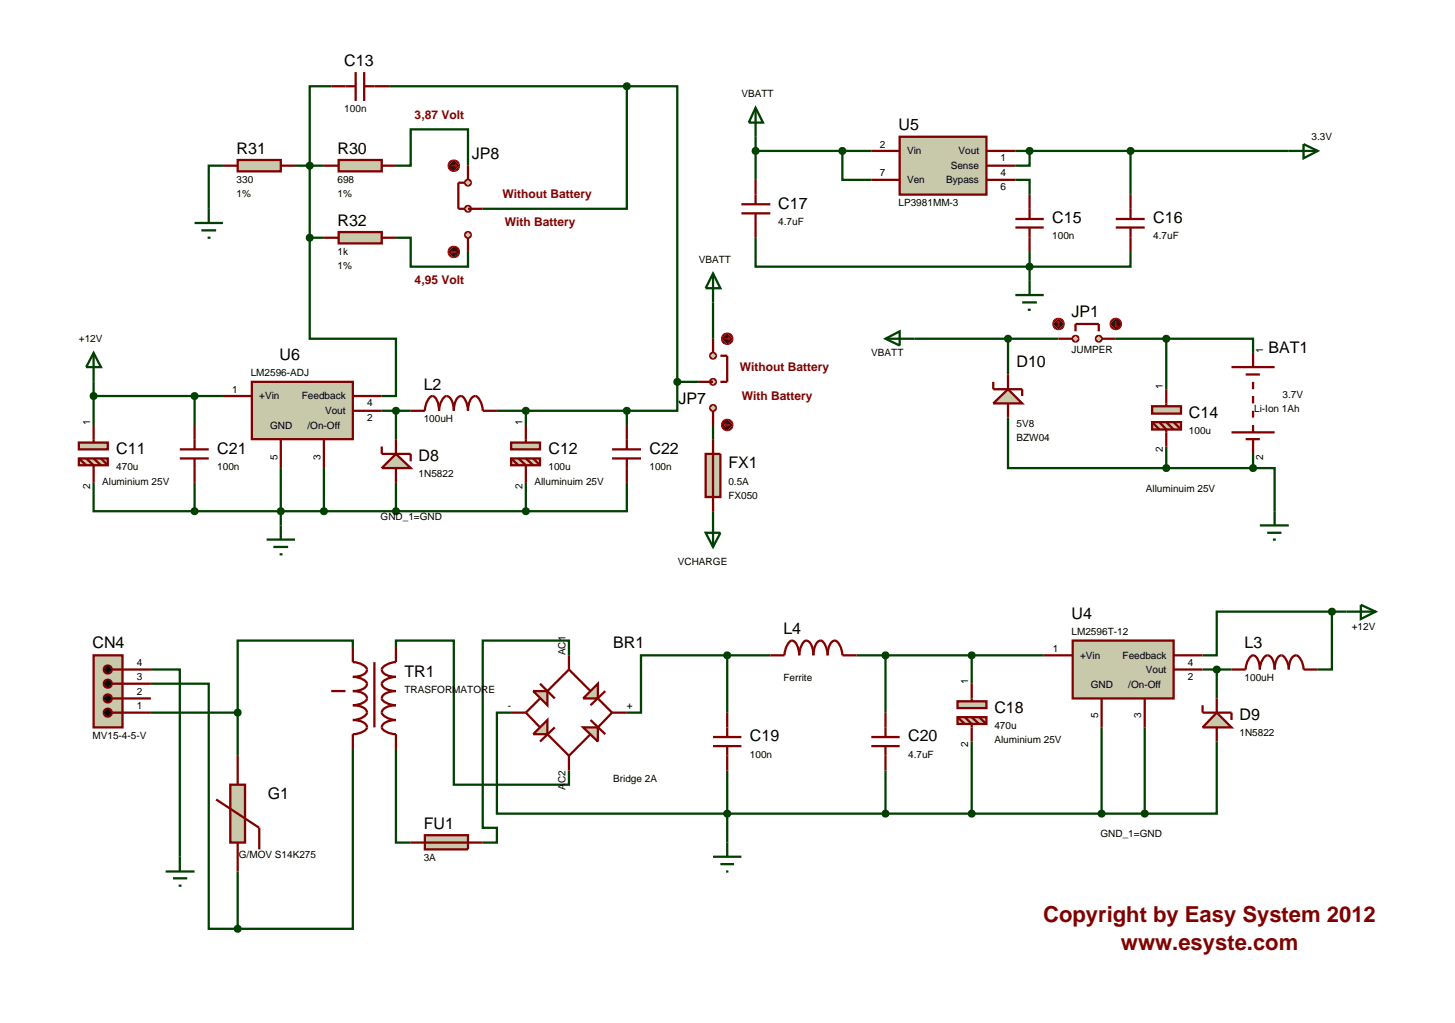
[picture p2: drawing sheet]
<svg xmlns="http://www.w3.org/2000/svg" width="257mm" height="180mm" viewBox="0 0 257 180" stroke-linecap="round" stroke-linejoin="round" font-family="sans-serif">
<g fill="none" stroke="#004000" stroke-width=".4">
<path d="M58.4 15.2h-3.8v26.7M68.6 15.2h41.9M110.5 15.2v21.6h-25.4M110.5 15.2h8.9v52.1M39.3 29.2h-2.5v7.6M52 29.2h5.1M69.8 29.2h2.6v-6.4h10.1v6.4M133.2 26.6h20.4M133.2 24.1v7.6M148.5 26.6v5.1h5.1M179 31.7h2.5v2.6M179 26.6h48.2"/>
<path d="M181.5 26.6v2.6h-2.5M199.3 26.6v7.7M54.6 41.9v17.8h15.2v10.1h-2.5M54.6 41.9h2.5M69.8 41.9h2.6v5.1h10.1v-2.6M125.7 53.3v6.4M133.2 41.9v5.1h66.1v-2.6M161.2 59.7h25.4M177.7 59.7v6.3M181.5 44.4v5.1M196.7 59.7h8.9M205.6 59.7h15.3v2.5"/>
<path d="M205.6 59.7v8.9M16.5 67.3v7.6M16.5 69.8h22.8M34.3 69.8v5.1M67.3 72.4h5.1M69.8 72.4v5M87.6 72.4h22.9M92.7 72.4v2.5M110.5 72.4v2.5M119.4 67.3v5.1h-8.9M119.4 67.3h3.8M125.7 74.9v2.5"/>
<path d="M177.7 73.6v8.9h27.9M205.6 78.7v3.8M16.5 85.1v5h17.8M34.3 90.1h58.4M34.3 85.1v5M49.5 82.5v10.1M57.1 82.5v7.6M69.8 85.1v5M92.7 85.1v5M110.5 85.1v5h-17.8M125.7 90.1v1.2M205.6 82.5h15.3"/>
<path d="M220.9 82.5h3.8v7.6M220.9 80v2.5M26.6 118h5.1v33M62.2 114.2v-1.3h-20.3v12.7M69.8 114.2v-1.3h10.2v25.4h20.3v-2.5M100.3 115.5v-2.6h-15.2v33h2.5v2.6h-2.5M128.2 115.5h-15.2v10.1h-2.5M128.2 115.5h7.6M128.2 115.5v10.1M151 115.5h33M156.1 115.5v10.1M171.3 115.5v5"/>
<path d="M212 118h5.1M214.5 118v5.1M234.8 107.8h-20.3v7.7h-2.5M234.8 107.8v10.2h-2.5M234.8 107.8h2.6M26.6 120.5h10.2v43.2h5.1M26.6 125.6h15.3M41.9 125.6v7.6M62.2 132v31.7h-20.3M69.8 132v16.5h2.6M90.1 125.6h-2.5v17.8h114.2M128.2 135.8v12.7"/>
<path d="M156.1 135.8v7.6M171.3 130.7v12.7M194.2 128.2v15.2M201.8 128.2v15.2M214.5 130.7v12.7h-12.7M41.9 153.6v10.1"/>
</g>
<path d="M72.4 72.4h2.5a2.79 2.79 0 0 1 1.3-2.6 1.5 1.5 0 0 1 1 1.3l.2 1.3a2.79 2.79 0 0 1 1.3-2.6 1.5 1.5 0 0 1 1.1 1.3l.2 1.3a3.2 3.2 0 0 1 .9-2.5l.4-.1a2.77 2.77 0 0 1 1.2 2.6 3.2 3.2 0 0 1 .9-2.5 .9 .9 0 0 1 1.2 .7l.4 1.2 .1 .6h2.5" fill="none" stroke="#800000" stroke-width=".4"/>
<path d="M69.8 80l2.6 2.5h-5.1z" fill="#c8c8aa" stroke="#800000" stroke-width=".4"/>
<path d="M67.3 78.7v1.3h5.1v1.3M69.8 77.4v2.6M69.8 82.5v2.6" fill="none" stroke="#800000" stroke-width=".4"/>
<g fill="#c8c8aa" stroke="#800000" stroke-width=".4">
<path d="M13.9 78h5.1v1.2h-5.1z"/>
<path d="M13.9 80.8h5.1v1.2h-5.1z"/>
</g>
<path d="M16.5 74.9v3.1M13.9 80.8l1.3 1.2M15.2 80.8l1.3 1.2v3.1M16.5 80.8l1.3 1.2M17.8 80.8l1.2 1.2" fill="none" stroke="#800000" stroke-width=".4"/>
<g fill="#c8c8aa" stroke="#800000" stroke-width=".4">
<path d="M90.1 78h5.1v1.2h-5.1z"/>
<path d="M90.1 80.8h5.1v1.2h-5.1z"/>
</g>
<path d="M92.7 74.9v3.1M90.1 80.8l1.3 1.2M91.4 80.8l1.3 1.2v3.1M92.7 80.8l1.3 1.2M94 80.8l1.2 1.2" fill="none" stroke="#800000" stroke-width=".4"/>
<path d="M49.1 89.8l.4-.2-.5 .5zM49.5 89.6l.4 .2 .1 .3zM50 90.1l-.1 .3-.4 .2zM49 90.1l.5 .5-.3-.1z" fill="#004000" stroke="#004000" stroke-width=".4"/>
<path d="M49 90.1l.5-.5 .5 .5-.5 .5z" fill="#004000"/>
<path d="M56.7 89.8l.4-.2-.5 .5zM57.1 89.6l.3 .1 .2 .4zM57.1 90.6l.5-.5-.2 .4zM56.6 90.1l.5 .5-.3-.1z" fill="#004000" stroke="#004000" stroke-width=".4"/>
<path d="M56.6 90.1l.5-.5 .5 .5-.5 .5z" fill="#004000"/>
<path d="M69.4 89.8l.4-.2-.5 .5zM69.8 89.6l.3 .1 .2 .4zM69.8 90.6l.5-.5-.2 .4zM69.3 90.1l.5 .5-.3-.1z" fill="#004000" stroke="#004000" stroke-width=".4"/>
<path d="M69.3 90.1l.5-.5 .5 .5-.5 .5z" fill="#004000"/>
<path d="M92.3 72.1l.4-.2-.5 .5zM92.7 71.9l.4 .2 .1 .3zM93.2 72.4l-.1 .3-.4 .2zM92.2 72.4l.5 .5-.3-.1z" fill="#004000" stroke="#004000" stroke-width=".4"/>
<path d="M92.2 72.4l.5-.5 .5 .5-.5 .5z" fill="#004000"/>
<path d="M16.5 62.2l1.3 2.5h-2.6zM16.5 62.2v5.1M47 95.1h5M48.2 96.4h2.6M49.3 97.7h.5M49.5 92.6v2.5" fill="none" stroke="#004000" stroke-width=".4"/>
<path d="M16.1 69.5l.4-.2-.5 .5zM16.5 69.3l.4 .2 .1 .3zM16.5 70.3l.5-.5-.1 .3zM16 69.8l.5 .5-.3-.1z" fill="#004000" stroke="#004000" stroke-width=".4"/>
<path d="M16.5 69.3l.5 .5-.5 .5-.5-.5z" fill="#004000"/>
<path d="M69.5 72l.3-.1-.5 .5zM69.8 71.9l.4 .2 .1 .3zM69.8 72.9l.5-.5-.2 .4zM69.3 72.4l.5 .5-.4-.2z" fill="#004000" stroke="#004000" stroke-width=".4"/>
<path d="M69.8 71.9l.5 .5-.5 .5-.5-.5z" fill="#004000"/>
<path d="M59.7 28.2h7.6v2h-7.6z" fill="#c8c8aa" stroke="#800000" stroke-width=".4"/>
<path d="M57.1 29.2h2.6M67.3 29.2h2.5" fill="none" stroke="#800000" stroke-width=".4"/>
<path d="M41.9 28.2h7.6v2h-7.6z" fill="#c8c8aa" stroke="#800000" stroke-width=".4"/>
<path d="M58.4 15.2h4.3M62.7 12.7v5.1M64.2 12.7v5.1M64.2 15.2h4.4M39.3 29.2h2.6M49.5 29.2h2.5" fill="none" stroke="#800000" stroke-width=".4"/>
<path d="M54.2 28.9l.4-.2-.5 .5zM54.6 28.7l.4 .2 .1 .3zM55.1 29.2l-.1 .3-.4 .2zM54.1 29.2l.5 .5-.3-.1z" fill="#004000" stroke="#004000" stroke-width=".4"/>
<path d="M54.1 29.2l.5-.5 .5 .5-.5 .5z" fill="#004000"/>
<path d="M34.3 39.3h5M36.8 36.8v2.5M35.5 40.6h2.6M36.6 41.9h.5" fill="none" stroke="#004000" stroke-width=".4"/>
<path d="M189.1 112.9h17.8v10.2h-17.8z" fill="#c8c8aa" stroke="#800000" stroke-width=".4"/>
<path d="M184 115.5h5.1M206.9 115.5h5.1M206.9 118h5.1M217.1 118h2.5a2.6 2.6 0 0 1 1.3-2.5 1.43 1.43 0 0 1 1 1.3l.2 1.2a2.6 2.6 0 0 1 1.3-2.5 1.44 1.44 0 0 1 1.1 1.3l.2 1.2a3.2 3.2 0 0 1 .9-2.4 .88 .88 0 0 1 1.1 .7l.4 1.1 .1 .6a2.98 2.98 0 0 1 .9-2.4 .91 .91 0 0 1 1.2 .7l.4 1.1 .1 .6h2.5M194.2 123.1v5.1M201.8 123.1v5.1" fill="none" stroke="#800000" stroke-width=".4"/>
<path d="M125.7 151h5M127 152.3h2.4M128 153.6h.4M128.2 148.5v2.5" fill="none" stroke="#004000" stroke-width=".4"/>
<path d="M214.5 125.6l2.6 2.6h-5.1z" fill="#c8c8aa" stroke="#800000" stroke-width=".4"/>
<path d="M212 124.3v1.3h5.1v1.3M214.5 123.1v2.5M214.5 128.2v2.5" fill="none" stroke="#800000" stroke-width=".4"/>
<path d="M214.2 117.6l.3-.1-.5 .5zM214.5 117.5l.3 .1 .2 .4zM214.5 118.5l.5-.5-.2 .4zM214 118l.5 .5-.4-.2z" fill="#004000" stroke="#004000" stroke-width=".4"/>
<path d="M214.5 117.5l.5 .5-.5 .5-.5-.5z" fill="#004000"/>
<path d="M237.4 107.8h5.1M239.9 106.6l2.6 1.2-2.6 1.3z" fill="none" stroke="#004000" stroke-width=".4"/>
<path d="M234.4 107.5l.4-.2-.5 .5zM234.8 107.3l.4 .2 .1 .3zM235.3 107.8l-.1 .3-.4 .2zM234.3 107.8l.5 .5-.4-.2z" fill="#004000" stroke="#004000" stroke-width=".4"/>
<path d="M234.3 107.8l.5-.5 .5 .5-.5 .5z" fill="#004000"/>
<path d="M74.9 147.2h7.6v2.5h-7.6z" fill="#c8c8aa" stroke="#800000" stroke-width=".4"/>
<g fill="none" stroke="#800000" stroke-width=".4">
<path d="M217.1 64.7h7.6M217.1 76.2h7.6M219.6 66h2.5M219.6 77.4h2.5M220.9 62.2v2.5M220.9 67.3v1.3M220.9 69.8v1.3M220.9 72.4v1.2M220.9 74.9v1.3M220.9 77.4v2.6M62.2 114.2v2.5a2.6 2.6 0 0 1 2.5 1.3 1.44 1.44 0 0 1-1.3 1.1l-1.2 .2a2.58 2.58 0 0 1 2.5 1.2 1.44 1.44 0 0 1-1.3 1.1l-1.2 .2a2.98 2.98 0 0 1 2.4 .9 .85 .85 0 0 1-.7 1.2l-1.1 .3-.6 .1a2.98 2.98 0 0 1 2.4 .9 .91 .91 0 0 1-.7 1.2l-1.1 .4-.6 .1a2.98 2.98 0 0 1 2.4 .9 .85 .85 0 0 1-.7 1.2l-1.1 .3-.6 .1v2.6M66 116.7v11.5"/>
<path d="M69.8 114.2v2.5a2.73 2.73 0 0 0-2.5 1.3 1.5 1.5 0 0 0 1.3 1.1l1.2 .2a2.7 2.7 0 0 0-2.5 1.2 1.5 1.5 0 0 0 1.3 1.1l1.2 .2a3.1 3.1 0 0 0-2.4 .9l-.1 .4a2.7 2.7 0 0 0 2.5 1.2 3.1 3.1 0 0 0-2.4 .9 .9 .9 0 0 0 .7 1.2l1.1 .4 .6 .1a3.1 3.1 0 0 0-2.4 .9l-.1 .4a2.7 2.7 0 0 0 2.5 1.2v2.6M58.4 121.8h2.5M72.4 148.5h12.7"/>
</g>
<path d="M29.2 153.6h5.1M30.5 154.8h2.5M31.5 156.1h.5M31.7 151v2.6" fill="none" stroke="#004000" stroke-width=".4"/>
<g fill="#c8c8aa" stroke="#800000" stroke-width=".4">
<path d="M203.1 71.6h5.1v1.3h-5.1z"/>
<path d="M203.1 74.4h5.1v1.3h-5.1z"/>
</g>
<path d="M203.1 74.4l1.3 1.3M204.4 74.4l1.2 1.3v3M205.6 68.6v3M205.6 74.4l1.3 1.3M206.9 74.4l1.3 1.3" fill="none" stroke="#800000" stroke-width=".4"/>
<path d="M222.1 92.6h5.1M223.4 93.9h2.5M224.4 95.1h.5M224.7 90.1v2.5" fill="none" stroke="#004000" stroke-width=".4"/>
<path d="M220.6 82.1l.3-.1-.5 .5zM220.9 82l.4 .2 .1 .3zM220.9 83l.5-.5-.2 .4zM220.4 82.5l.5 .5-.4-.2z" fill="#004000" stroke="#004000" stroke-width=".4"/>
<path d="M220.9 82l.5 .5-.5 .5-.5-.5z" fill="#004000"/>
<path d="M175.1 71.1l2.6-2.5 2.5 2.5z" fill="#c8c8aa" stroke="#800000" stroke-width=".4"/>
<path d="M175.1 67.3v1.3h5.1v1.2M177.7 66v2.6M177.7 71.1v2.5" fill="none" stroke="#800000" stroke-width=".4"/>
<path d="M205.3 82.1l.3-.1-.5 .5zM205.6 82l.3 .1 .2 .4zM206.1 82.5l-.2 .4-.3 .1zM205.1 82.5l.5 .5-.4-.2z" fill="#004000" stroke="#004000" stroke-width=".4"/>
<path d="M205.6 82l.5 .5-.5 .5-.5-.5z" fill="#004000"/>
<path d="M156.1 59.7l2.5-1.3v2.5zM156.1 59.7h5.1" fill="none" stroke="#004000" stroke-width=".4"/>
<path d="M127 62.7h1.2v4.6h-1.2" fill="none" stroke="#800000" stroke-width=".4"/>
<g fill="#c8c8aa" stroke="#800000" stroke-width=".4">
<path d="M125.4 62.3l.3-.1-.5 .5zM125.7 62.2l.4 .2 .1 .3zM126.2 62.7l-.1 .3-.4 .2zM125.2 62.7l.5 .5-.4-.2z"/>
<path d="M125.4 71.5l.3-.1-.5 .5zM125.7 71.4l.3 .1 .2 .4zM126.2 71.9l-.1 .3-.4 .2zM125.2 71.9l.5 .5-.4-.2z"/>
<path d="M125.4 66.9l.3-.1-.5 .5zM125.7 66.8l.3 .1 .2 .4zM126.2 67.3l-.1 .3-.4 .2zM125.2 67.3l.5 .5-.4-.2z"/>
</g>
<g fill="#c8c8aa">
<path d="M125.7 62.2l.5 .5-.5 .5-.5-.5z"/>
<path d="M125.2 71.9l.5-.5 .5 .5-.5 .5z"/>
<path d="M125.2 67.3l.5-.5 .5 .5-.5 .5z"/>
</g>
<path d="M125.7 59.7v2.5M123.2 67.3h2.5M125.7 72.4v2.5" fill="none" stroke="#800000" stroke-width=".4"/>
<path d="M127.5 59l.7-.3-1 1zM128.2 58.7a.94 .94 0 0 1 1 1zM129.2 59.7a.94 .94 0 0 1-1 1zM127.2 59.7l1 1a.94 .94 0 0 1-1-1z" fill="#400000" stroke="#f00" stroke-width=".2"/>
<path d="M127.2 59.7l1-1 1 1-1 1z" fill="#400000"/>
<path d="M127.7 59.7h1M128.4 59.4l.3 .3M128.7 59.7l-.3 .2" fill="none" stroke="#f00" stroke-width=".2"/>
<path d="M127.5 74.2l.7-.3-1 1zM128.2 73.9a.94 .94 0 0 1 1 1zM129.2 74.9a.94 .94 0 0 1-1 1zM127.2 74.9l1 1a.94 .94 0 0 1-1-1z" fill="#400000" stroke="#f00" stroke-width=".2"/>
<path d="M127.2 74.9l1-1 1 1-1 1z" fill="#400000"/>
<path d="M127.7 74.9l.3 .3M127.7 74.9h1M128 74.7l-.3 .2" fill="none" stroke="#f00" stroke-width=".2"/>
<path d="M227.2 26.6h5.1M229.8 25.4l2.5 1.2-2.5 1.3zM179 52h5M180.2 53.3h2.6M181.2 54.6h.5M181.5 49.5v2.5M124.4 93.9h2.6l-1.3 2.5zM125.7 91.3v5.1" fill="none" stroke="#004000" stroke-width=".4"/>
<path d="M179 38.6h5M181.5 34.3v4.3M179 40.1h5M181.5 40.1v4.3" fill="none" stroke="#800000" stroke-width=".4"/>
<path d="M199 26.2l.3-.1-.5 .5zM199.3 26.1l.4 .2 .1 .3zM199.8 26.6l-.1 .3-.4 .2zM198.8 26.6l.5 .5-.3-.1z" fill="#004000" stroke="#004000" stroke-width=".4"/>
<path d="M198.8 26.6l.5-.5 .5 .5-.5 .5z" fill="#004000"/>
<path d="M181.2 46.6l.3-.1-.5 .5zM181.5 46.5l.4 .2 .1 .3zM181.5 47.5l.5-.5-.2 .4zM181 47l.5 .5-.4-.2z" fill="#004000" stroke="#004000" stroke-width=".4"/>
<path d="M181.5 46.5l.5 .5-.5 .5-.5-.5z" fill="#004000"/>
<path d="M133.2 19l1.3 2.6h-2.5zM133.2 19v5.1M125.7 48.2l1.3 2.6h-2.6zM125.7 48.2v5.1" fill="none" stroke="#004000" stroke-width=".4"/>
<path d="M59.7 40.9h7.6v2h-7.6z" fill="#c8c8aa" stroke="#800000" stroke-width=".4"/>
<path d="M82 32.2h-1.2v4.6h1.2M57.1 41.9h2.6M67.3 41.9h2.5" fill="none" stroke="#800000" stroke-width=".4"/>
<g fill="#c8c8aa" stroke="#800000" stroke-width=".4">
<path d="M82.2 41l.3-.1-.5 .5zM82.5 40.9l.4 .2 .1 .3zM82.5 41.9l.5-.5-.2 .4zM82 41.4l.5 .5-.4-.2z"/>
<path d="M82.1 31.9l.4-.2-.5 .5zM82.5 31.7l.3 .1 .2 .4zM82.5 32.7l.5-.5-.2 .4zM82 32.2l.5 .5-.4-.2z"/>
<path d="M82.1 36.5l.4-.2-.5 .5zM82.5 36.3l.3 .1 .2 .4zM82.5 37.3l.5-.5-.1 .3zM82 36.8l.5 .5-.4-.2z"/>
</g>
<g fill="#c8c8aa">
<path d="M82.5 40.9l.5 .5-.5 .5-.5-.5z"/>
<path d="M82 32.2l.5-.5 .5 .5-.5 .5z"/>
<path d="M82 36.8l.5-.5 .5 .5-.5 .5z"/>
</g>
<path d="M82.5 29.2v2.5M82.5 36.8h2.6M82.5 41.9v2.5" fill="none" stroke="#800000" stroke-width=".4"/>
<path d="M79.3 43.7l.7-.3-1 1zM80 43.4a.94 .94 0 0 1 1 1zM80 45.4l1-1a.94 .94 0 0 1-1 1zM79 44.4l1 1a.94 .94 0 0 1-1-1z" fill="#400000" stroke="#f00" stroke-width=".2"/>
<path d="M79 44.4l1-1 1 1-1 1z" fill="#400000"/>
<path d="M79.5 44.4l.2 .3M79.5 44.4h1M79.7 44.2l-.2 .2" fill="none" stroke="#f00" stroke-width=".2"/>
<path d="M79.3 28.5l.7-.3-1 1zM80 28.2a.94 .94 0 0 1 1 1zM81 29.2a.94 .94 0 0 1-1 1zM79 29.2l1 1a.94 .94 0 0 1-1-1z" fill="#400000" stroke="#f00" stroke-width=".2"/>
<path d="M79 29.2l1-1 1 1-1 1z" fill="#400000"/>
<path d="M79.5 29.2h1M80.2 28.9l.3 .3M80.5 29.2l-.3 .2" fill="none" stroke="#f00" stroke-width=".2"/>
<path d="M54.2 41.6l.4-.2-.5 .5zM54.6 41.4l.4 .2 .1 .3zM55.1 41.9l-.1 .3-.4 .2zM54.1 41.9l.5 .5-.3-.1z" fill="#004000" stroke="#004000" stroke-width=".4"/>
<path d="M54.1 41.9l.5-.5 .5 .5-.5 .5z" fill="#004000"/>
<path d="M119 67l.4-.2-.5 .5zM119.4 66.8l.4 .2 .1 .3zM119.9 67.3l-.1 .3-.4 .2zM118.9 67.3l.5 .5-.3-.1z" fill="#004000" stroke="#004000" stroke-width=".4"/>
<path d="M118.9 67.3l.5-.5 .5 .5-.5 .5z" fill="#004000"/>
<path d="M158.6 24.1h15.3v10.2h-15.3z" fill="#c8c8aa" stroke="#800000" stroke-width=".4"/>
<path d="M153.6 26.6h5M153.6 31.7h5M173.9 26.6h5.1M173.9 31.7h5.1M173.9 29.2h5.1" fill="none" stroke="#800000" stroke-width=".4"/>
<path d="M181.1 26.3l.4-.2-.5 .5zM181.5 26.1l.3 .1 .2 .4zM181.5 27.1l.5-.5-.2 .4zM181 26.6l.5 .5-.4-.2z" fill="#004000" stroke="#004000" stroke-width=".4"/>
<path d="M181 26.6l.5-.5 .5 .5-.5 .5z" fill="#004000"/>
<path d="M124.4 80h2.6v7.6h-2.6z" fill="#c8c8aa" stroke="#800000" stroke-width=".4"/>
<path d="M125.7 77.4v12.7" fill="none" stroke="#800000" stroke-width=".4"/>
<path d="M44.4 67.3h17.8v10.1h-17.8z" fill="#c8c8aa" stroke="#800000" stroke-width=".4"/>
<path d="M39.3 69.8h5.1M49.5 77.4v5.1M57.1 77.4v5.1M62.2 69.8h5.1M62.2 72.4h5.1" fill="none" stroke="#800000" stroke-width=".4"/>
<path d="M110.1 14.9l.4-.2-.5 .5zM110.5 14.7l.3 .1 .2 .4zM110.5 15.7l.5-.5-.2 .4zM110 15.2l.5 .5-.4-.2z" fill="#004000" stroke="#004000" stroke-width=".4"/>
<path d="M110 15.2l.5-.5 .5 .5-.5 .5z" fill="#004000"/>
<path d="M102.8 128.2h2.6v2.5z" fill="#c8c8aa" stroke="#800000" stroke-width=".4"/>
<path d="M95.2 120.5l2.6 2.6M95.2 123.1l-2.5 2.5 2.5 2.6M96.5 121.8l3.8-3.8 3.8 3.8M96.5 129.4l3.8 3.8 3.8-3.8M97.8 128.2l-2.6 2.5M104.1 126.9l2.6 2.5M105.4 123.1l2.5 2.5-2.5 2.6M106.7 121.8l-2.6 2.5" fill="none" stroke="#800000" stroke-width=".4"/>
<g fill="#c8c8aa" stroke="#800000" stroke-width=".4">
<path d="M102.8 123.1l2.6-2.6v2.6z"/>
<path d="M94 121.8h2.5v2.5z"/>
<path d="M96.5 126.9v2.5h-2.5z"/>
</g>
<path d="M100.3 115.5v2.5M90.1 125.6h2.6M100.3 133.2v2.6M107.9 125.6h2.6" fill="none" stroke="#800000" stroke-width=".4"/>
<path d="M40.6 138.3h2.6v10.2h-2.6z" fill="#c8c8aa" stroke="#800000" stroke-width=".4"/>
<path d="M41.9 133.2v5.1M38.1 140.9l7.6 5v3.8M41.9 148.5v5.1" fill="none" stroke="#800000" stroke-width=".4"/>
<g fill="#c8c8aa" stroke="#800000" stroke-width=".4">
<path d="M168.8 123.6h5.1v1.2h-5.1z"/>
<path d="M168.8 126.4h5.1v1.2h-5.1z"/>
</g>
<path d="M168.8 126.4l1.3 1.2M170.1 126.4l1.2 1.2v3.1M171.3 120.5v3.1M171.3 126.4l1.3 1.2M172.6 126.4l1.3 1.2" fill="none" stroke="#800000" stroke-width=".4"/>
<path d="M16.5 115.5h5.1v12.7h-5.1z" fill="#c8c8aa" stroke="#800000" stroke-width=".4"/>
<path d="M19.8 118h6.8M19.8 125.6h6.8M19.8 123.1h6.8M19.8 120.5h6.8M125.7 129.9h5M125.7 131.5h5M128.2 125.6v4.3M128.2 131.5v4.3" fill="none" stroke="#800000" stroke-width=".4"/>
<g fill="#000" stroke="#800000" stroke-width=".4">
<path d="M18.5 117.5l.5-.2-.7 .7zM19 117.3a.68 .68 0 0 1 .7 .7zM19 118.7l.7-.7a.68 .68 0 0 1-.7 .7zM18.3 118l.7 .7a.68 .68 0 0 1-.7-.7z"/>
<path d="M18.5 122.6l.5-.2-.7 .7zM19 122.4a.68 .68 0 0 1 .7 .7zM19.7 123.1a.68 .68 0 0 1-.7 .7zM18.3 123.1l.7 .7a.68 .68 0 0 1-.7-.7z"/>
<path d="M18.5 120l.5-.2-.7 .7zM19 119.8a.68 .68 0 0 1 .7 .7zM19 121.2l.7-.7a.68 .68 0 0 1-.7 .7zM18.3 120.5l.7 .7a.68 .68 0 0 1-.7-.7z"/>
<path d="M18.5 125.1l.5-.2-.7 .7zM19 124.9a.68 .68 0 0 1 .7 .7zM19 126.3l.7-.7a.68 .68 0 0 1-.7 .7zM18.3 125.6l.7 .7a.68 .68 0 0 1-.7-.7z"/>
</g>
<path d="M19 117.3l.7 .7-.7 .7-.7-.7zM19 122.4l.7 .7-.7 .7-.7-.7zM19 119.8l.7 .7-.7 .7-.7-.7zM19 124.9l.7 .7-.7 .7-.7-.7z" fill="#000"/>
<path d="M170.9 115.2l.4-.2-.5 .5zM171.3 115l.4 .2 .1 .3zM171.8 115.5l-.1 .3-.4 .2zM170.8 115.5l.5 .5-.3-.1z" fill="#004000" stroke="#004000" stroke-width=".4"/>
<path d="M170.8 115.5l.5-.5 .5 .5-.5 .5z" fill="#004000"/>
<path d="M155.8 115.1l.3-.1-.5 .5zM156.1 115l.3 .1 .2 .4zM156.1 116l.5-.5-.2 .4zM155.6 115.5l.5 .5-.3-.1z" fill="#004000" stroke="#004000" stroke-width=".4"/>
<path d="M156.1 115l.5 .5-.5 .5-.5-.5z" fill="#004000"/>
<path d="M127.8 115.2l.4-.2-.5 .5zM128.2 115l.3 .1 .2 .4zM128.7 115.5l-.2 .4-.3 .1zM127.7 115.5l.5 .5-.3-.1z" fill="#004000" stroke="#004000" stroke-width=".4"/>
<path d="M127.7 115.5l.5-.5 .5 .5-.5 .5z" fill="#004000"/>
<path d="M127.9 143l.3-.1-.5 .5zM128.2 142.9l.4 .2 .1 .3zM128.7 143.4l-.2 .4-.3 .1zM127.7 143.4l.5 .5-.3-.1z" fill="#004000" stroke="#004000" stroke-width=".4"/>
<path d="M127.7 143.4l.5-.5 .5 .5-.5 .5z" fill="#004000"/>
<path d="M155.8 143l.3-.1-.5 .5zM156.1 142.9l.4 .2 .1 .3zM156.1 143.9l.5-.5-.2 .4zM155.6 143.4l.5 .5-.3-.1z" fill="#004000" stroke="#004000" stroke-width=".4"/>
<path d="M156.1 142.9l.5 .5-.5 .5-.5-.5z" fill="#004000"/>
<path d="M171 143l.3-.1-.5 .5zM171.3 142.9l.4 .2 .1 .3zM171.8 143.4l-.1 .3-.4 .2zM170.8 143.4l.5 .5-.3-.1z" fill="#004000" stroke="#004000" stroke-width=".4"/>
<path d="M170.8 143.4l.5-.5 .5 .5-.5 .5z" fill="#004000"/>
<path d="M193.9 143l.3-.1-.5 .5zM194.2 142.9l.4 .2 .1 .3zM194.2 143.9l.5-.5-.2 .4zM193.7 143.4l.5 .5-.4-.2z" fill="#004000" stroke="#004000" stroke-width=".4"/>
<path d="M194.2 142.9l.5 .5-.5 .5-.5-.5z" fill="#004000"/>
<path d="M201.5 143l.3-.1-.5 .5zM201.8 142.9l.3 .1 .2 .4zM201.8 143.9l.5-.5-.2 .4zM201.3 143.4l.5 .5-.4-.2z" fill="#004000" stroke="#004000" stroke-width=".4"/>
<path d="M201.8 142.9l.5 .5-.5 .5-.5-.5z" fill="#004000"/>
<path d="M31.7 79.2h5.1M34.3 74.9v4.3M107.9 79.2h5.1M110.5 74.9v4.3M31.7 80.8h5.1M34.3 80.8v4.3M107.9 80.8h5.1M110.5 80.8v4.3" fill="none" stroke="#800000" stroke-width=".4"/>
<path d="M34 69.4l.3-.1-.5 .5zM34.3 69.3l.4 .2 .1 .3zM34.3 70.3l.5-.5-.2 .4zM33.8 69.8l.5 .5-.4-.2z" fill="#004000" stroke="#004000" stroke-width=".4"/>
<path d="M34.3 69.3l.5 .5-.5 .5-.5-.5z" fill="#004000"/>
<path d="M33.9 89.8l.4-.2-.5 .5zM34.3 89.6l.3 .1 .2 .4zM34.3 90.6l.5-.5-.2 .4zM33.8 90.1l.5 .5-.3-.1z" fill="#004000" stroke="#004000" stroke-width=".4"/>
<path d="M33.8 90.1l.5-.5 .5 .5-.5 .5z" fill="#004000"/>
<path d="M110.2 72l.3-.1-.5 .5zM110.5 71.9l.3 .1 .2 .4zM110.5 72.9l.5-.5-.2 .4zM110 72.4l.5 .5-.3-.1z" fill="#004000" stroke="#004000" stroke-width=".4"/>
<path d="M110.5 71.9l.5 .5-.5 .5-.5-.5z" fill="#004000"/>
<path d="M92.3 89.8l.4-.2-.5 .5zM92.7 89.6l.4 .2 .1 .3zM93.2 90.1l-.2 .4-.3 .1zM92.2 90.1l.5 .5-.3-.1z" fill="#004000" stroke="#004000" stroke-width=".4"/>
<path d="M92.2 90.1l.5-.5 .5 .5-.5 .5z" fill="#004000"/>
<path d="M130.7 36h5.1M130.7 37.6h5.1M133.2 31.7v4.3M133.2 37.6v4.3M196.7 38.6h5.1M199.3 34.3v4.3M196.7 40.1h5.1M199.3 40.1v4.3" fill="none" stroke="#800000" stroke-width=".4"/>
<path d="M41.5 163.4l.4-.2-.5 .5zM41.9 163.2l.4 .2 .1 .3zM42.4 163.7l-.1 .3-.4 .2zM41.4 163.7l.5 .5-.3-.1z" fill="#004000" stroke="#004000" stroke-width=".4"/>
<path d="M41.4 163.7l.5-.5 .5 .5-.5 .5z" fill="#004000"/>
<path d="M132.8 26.3l.4-.2-.5 .5zM133.2 26.1l.4 .2 .1 .3zM133.7 26.6l-.1 .3-.4 .2zM132.7 26.6l.5 .5-.3-.1z" fill="#004000" stroke="#004000" stroke-width=".4"/>
<path d="M132.7 26.6l.5-.5 .5 .5-.5 .5z" fill="#004000"/>
<path d="M41.5 125.3l.4-.2-.5 .5zM41.9 125.1l.4 .2 .1 .3zM41.9 126.1l.5-.5-.2 .4zM41.4 125.6l.5 .5-.3-.1z" fill="#004000" stroke="#004000" stroke-width=".4"/>
<path d="M41.4 125.6l.5-.5 .5 .5-.5 .5z" fill="#004000"/>
<path d="M189.6 58.4v-1.3h4.1v1.3" fill="none" stroke="#800000" stroke-width=".4"/>
<g fill="#c8c8aa" stroke="#800000" stroke-width=".4">
<path d="M189.3 59.3l.3-.1-.5 .5zM189.6 59.2l.4 .2 .1 .3zM189.6 60.2l.5-.5-.1 .3zM189.1 59.7l.5 .5-.3-.1z"/>
<path d="M193.4 59.3l.3-.1-.5 .5zM193.7 59.2l.4 .2 .1 .3zM194.2 59.7l-.2 .4-.3 .1zM193.2 59.7l.5 .5-.3-.1z"/>
</g>
<g fill="#c8c8aa">
<path d="M189.6 59.2l.5 .5-.5 .5-.5-.5z"/>
<path d="M193.7 59.2l.5 .5-.5 .5-.5-.5z"/>
</g>
<path d="M186.6 59.7h2.5M194.2 59.7h2.5" fill="none" stroke="#800000" stroke-width=".4"/>
<path d="M185.9 56.4l.7-.3-1 1zM186.6 56.1a.94 .94 0 0 1 1 1zM186.6 58.1l1-1a.94 .94 0 0 1-1 1zM185.6 57.1l1 1a.94 .94 0 0 1-1-1z" fill="#400000" stroke="#f00" stroke-width=".2"/>
<path d="M185.6 57.1l1-1 1 1-1 1z" fill="#400000"/>
<path d="M186.6 56.6l-.3 .3M186.6 56.6l.2 .3M186.6 56.6v1" fill="none" stroke="#f00" stroke-width=".2"/>
<path d="M196 56.4l.7-.3-1 1zM196.7 56.1a.94 .94 0 0 1 1 1zM197.7 57.1a.94 .94 0 0 1-1 1zM195.7 57.1l1 1a.94 .94 0 0 1-1-1z" fill="#400000" stroke="#f00" stroke-width=".2"/>
<path d="M195.7 57.1l1-1 1 1-1 1z" fill="#400000"/>
<path d="M196.5 57.4l.2 .2M196.7 56.6v1M197 57.4l-.3 .2" fill="none" stroke="#f00" stroke-width=".2"/>
<path d="M177.4 59.3l.3-.1-.5 .5zM177.7 59.2l.4 .2 .1 .3zM178.2 59.7l-.1 .3-.4 .2zM177.2 59.7l.5 .5-.3-.1z" fill="#004000" stroke="#004000" stroke-width=".4"/>
<path d="M177.2 59.7l.5-.5 .5 .5-.5 .5z" fill="#004000"/>
<path d="M205.3 59.3l.3-.1-.5 .5zM205.6 59.2l.3 .1 .2 .4zM206.1 59.7l-.2 .4-.3 .1zM205.1 59.7l.5 .5-.4-.2z" fill="#004000" stroke="#004000" stroke-width=".4"/>
<path d="M205.6 59.2l.5 .5-.5 .5-.5-.5z" fill="#004000"/>
<path d="M135.8 115.5h2.5a2.79 2.79 0 0 1 1.3-2.6 1.6 1.6 0 0 1 1.1 1.3l.2 1.3a2.77 2.77 0 0 1 1.2-2.6 1.5 1.5 0 0 1 1.1 1.3l.2 1.3a3.2 3.2 0 0 1 .9-2.5l.4-.1a2.77 2.77 0 0 1 1.2 2.6 3.2 3.2 0 0 1 .9-2.5 .9 .9 0 0 1 1.2 .7l.4 1.2 .1 .6h2.5" fill="none" stroke="#800000" stroke-width=".4"/>
<path d="M148.2 26.2l.3-.1-.5 .5zM148.5 26.1l.4 .2 .1 .3zM148.5 27.1l.5-.5-.1 .3zM148 26.6l.5 .5-.3-.1z" fill="#004000" stroke="#004000" stroke-width=".4"/>
<path d="M148 26.6l.5-.5 .5 .5-.5 .5z" fill="#004000"/>
<path d="M153.6 129.9h5M153.6 131.5h5M156.1 125.6v4.3M156.1 131.5v4.3" fill="none" stroke="#800000" stroke-width=".4"/>
<g font-size="3.9" fill="#800000">
<text x="183.9" y="162.4">Copyright by Easy System 2012</text>
<text x="197.6" y="167.5">www.esyste.com</text>
</g>
<g font-size="2.8">
<text x="60.7" y="11.6">C13</text>
<text x="158.4" y="23">U5</text>
<text x="41.7" y="27.1">R31</text>
<text x="59.5" y="27.1">R30</text>
<text x="83.2" y="28.1">JP8</text>
<text x="59.5" y="39.8">R32</text>
<text x="137.2" y="36.9">C17</text>
<text x="185.5" y="39.4">C15</text>
<text x="203.3" y="39.4">C16</text>
<text x="188.9" y="56">JP1</text>
<text x="49.3" y="63.5">U6</text>
<text x="179.2" y="64.8">D10</text>
<text x="223.6" y="62.3">BAT1</text>
<text x="74.7" y="68.7">L2</text>
<text x="119.6" y="71.2">JP7</text>
<text x="209.6" y="73.7">C14</text>
<text x="20.5" y="80">C11</text>
<text x="38.3" y="80">C21</text>
<text x="73.8" y="81.3">D8</text>
<text x="96.7" y="80">C12</text>
<text x="114.5" y="80">C22</text>
<text x="128.4" y="82.6">FX1</text>
<text x="138.1" y="111.8">L4</text>
<text x="188.9" y="109.2">U4</text>
<text x="16.3" y="114.3">CN4</text>
<text x="71.3" y="119.3">TR1</text>
<text x="108.1" y="114.3">BR1</text>
<text x="219.4" y="114.3">L3</text>
<text x="175.3" y="125.7">C18</text>
<text x="132.2" y="130.7">C19</text>
<text x="160.1" y="130.7">C20</text>
<text x="218.5" y="126.9">D9</text>
<text x="47.2" y="140.9">G1</text>
<text x="74.7" y="146.1">FU1</text>
</g>
<g font-size="2.1" fill="#800000">
<text x="73.1" y="20.9">3,87 Volt</text>
<text x="88.6" y="34.9">Without Battery</text>
<text x="89" y="39.9">With Battery</text>
<text x="73.1" y="50.1">4,95 Volt</text>
<text x="130.4" y="65.3">Without Battery</text>
<text x="130.8" y="70.4">With Battery</text>
</g>
<g font-size="1.8">
<text x="130.7" y="17.1">VBATT</text>
<text x="60.7" y="19.8">100n</text>
<text x="155.1" y="26">2</text>
<text x="159.9" y="27.2">Vin</text>
<text x="167.6" y="29.8">Sense</text>
<text x="169" y="27.2">Vout</text>
<text x="176.4" y="28.4">1</text>
<text x="231.2" y="24.7">3.3V</text>
<text x="41.7" y="32.2">330</text>
<text x="41.7" y="34.7">1%</text>
<text x="59.5" y="32.2">698</text>
<text x="59.5" y="34.7">1%</text>
<text x="155.1" y="31.1">7</text>
<text x="159.9" y="32.3">Ven</text>
<text x="166.8" y="32.3">Bypass</text>
<text x="176.4" y="31">4</text>
<text x="176.4" y="33.5">6</text>
<text x="137.2" y="39.7">4.7uF</text>
<text x="158.4" y="36.3">LP3981MM-3</text>
<text x="59.5" y="44.9">1k</text>
<text x="59.5" y="47.4">1%</text>
<text x="123.2" y="46.3">VBATT</text>
<text x="185.5" y="42.2">100n</text>
<text x="203.3" y="42.2">4.7uF</text>
<text x="13.9" y="60.3">+12V</text>
<text x="153.6" y="62.8">VBATT</text>
<text x="188.9" y="62.2">JUMPER</text>
<text x="222.7" y="62.2" transform="rotate(-90 222.7 62.2)">1</text>
<text x="40.9" y="69.2">1</text>
<text x="44.2" y="66.3">LM2596-ADJ</text>
<text x="45.7" y="70.4">+Vin</text>
<text x="53.2" y="70.4">Feedback</text>
<text x="64.7" y="71.6">4</text>
<text x="205" y="68.6" transform="rotate(-90 205 68.6)">1</text>
<text x="226.1" y="70.2">3.7V</text>
<text x="15.9" y="74.9" transform="rotate(-90 15.9 74.9)">1</text>
<text x="47.6" y="75.6">GND</text>
<text x="54.2" y="75.6">/On-Off</text>
<text x="57.3" y="73">Vout</text>
<text x="64.7" y="74.2">2</text>
<text x="74.7" y="74.4">100uH</text>
<text x="92.1" y="74.9" transform="rotate(-90 92.1 74.9)">1</text>
<text x="179.2" y="77.8">BZW04</text>
<text x="179.2" y="75.2">5V8</text>
<text x="209.6" y="76.5">100u</text>
<text x="221.1" y="72.7">Li-Ion 1Ah</text>
<text x="20.5" y="82.9">470u</text>
<text x="38.3" y="82.9">100n</text>
<text x="48.9" y="81" transform="rotate(-90 48.9 81)">5</text>
<text x="56.5" y="81" transform="rotate(-90 56.5 81)">3</text>
<text x="96.7" y="82.9">100u</text>
<text x="114.5" y="82.9">100n</text>
<text x="205" y="79.7" transform="rotate(-90 205 79.7)">2</text>
<text x="222.7" y="81" transform="rotate(-90 222.7 81)">2</text>
<text x="15.9" y="86.1" transform="rotate(-90 15.9 86.1)">2</text>
<text x="18" y="85.4">Aluminium 25V</text>
<text x="73.8" y="84.1">1N5822</text>
<text x="92.1" y="86.1" transform="rotate(-90 92.1 86.1)">2</text>
<text x="94.2" y="85.4">Alluminuim 25V</text>
<text x="128.4" y="85.4">0.5A</text>
<text x="128.4" y="87.9">FX050</text>
<text x="202" y="86.7">Alluminuim 25V</text>
<text x="67.1" y="91.7">GND_1=GND</text>
<text x="119.5" y="99.5">VCHARGE</text>
<text x="188.9" y="112">LM2596T-12</text>
<text x="238.3" y="111">+12V</text>
<text x="24.1" y="119.9">3</text>
<text x="24.1" y="117.4">4</text>
<text x="99.7" y="115.5" transform="rotate(-90 99.7 115.5)">AC1</text>
<text x="138.1" y="120">Ferrite</text>
<text x="185.6" y="114.9">1</text>
<text x="190.4" y="116.1">+Vin</text>
<text x="197.9" y="116.1">Feedback</text>
<text x="202" y="118.6">Vout</text>
<text x="209.4" y="119.8">2</text>
<text x="209.4" y="117.3">4</text>
<text x="219.4" y="120">100uH</text>
<text x="24.1" y="125">1</text>
<text x="24.1" y="122.5">2</text>
<text x="71.3" y="122.1">TRASFORMATORE</text>
<text x="89.5" y="125">-</text>
<text x="110.5" y="125">+</text>
<text x="170.7" y="120.5" transform="rotate(-90 170.7 120.5)">1</text>
<text x="192.3" y="121.2">GND</text>
<text x="198.9" y="121.2">/On-Off</text>
<text x="16.3" y="130.2">MV15-4-5-V</text>
<text x="170.7" y="131.7" transform="rotate(-90 170.7 131.7)">2</text>
<text x="175.3" y="128.5">470u</text>
<text x="175.3" y="131">Aluminium 25V</text>
<text x="193.6" y="126.6" transform="rotate(-90 193.6 126.6)">5</text>
<text x="201.2" y="126.6" transform="rotate(-90 201.2 126.6)">3</text>
<text x="218.5" y="129.7">1N5822</text>
<text x="108.1" y="137.8">Bridge 2A</text>
<text x="132.2" y="133.6">100n</text>
<text x="160.1" y="133.6">4.7uF</text>
<text x="99.7" y="139.2" transform="rotate(-90 99.7 139.2)">AC2</text>
<text x="194" y="147.5">GND_1=GND</text>
<text x="42.1" y="151.3">G/MOV S14K275</text>
<text x="74.7" y="151.7">3A</text>
</g>
</svg>
